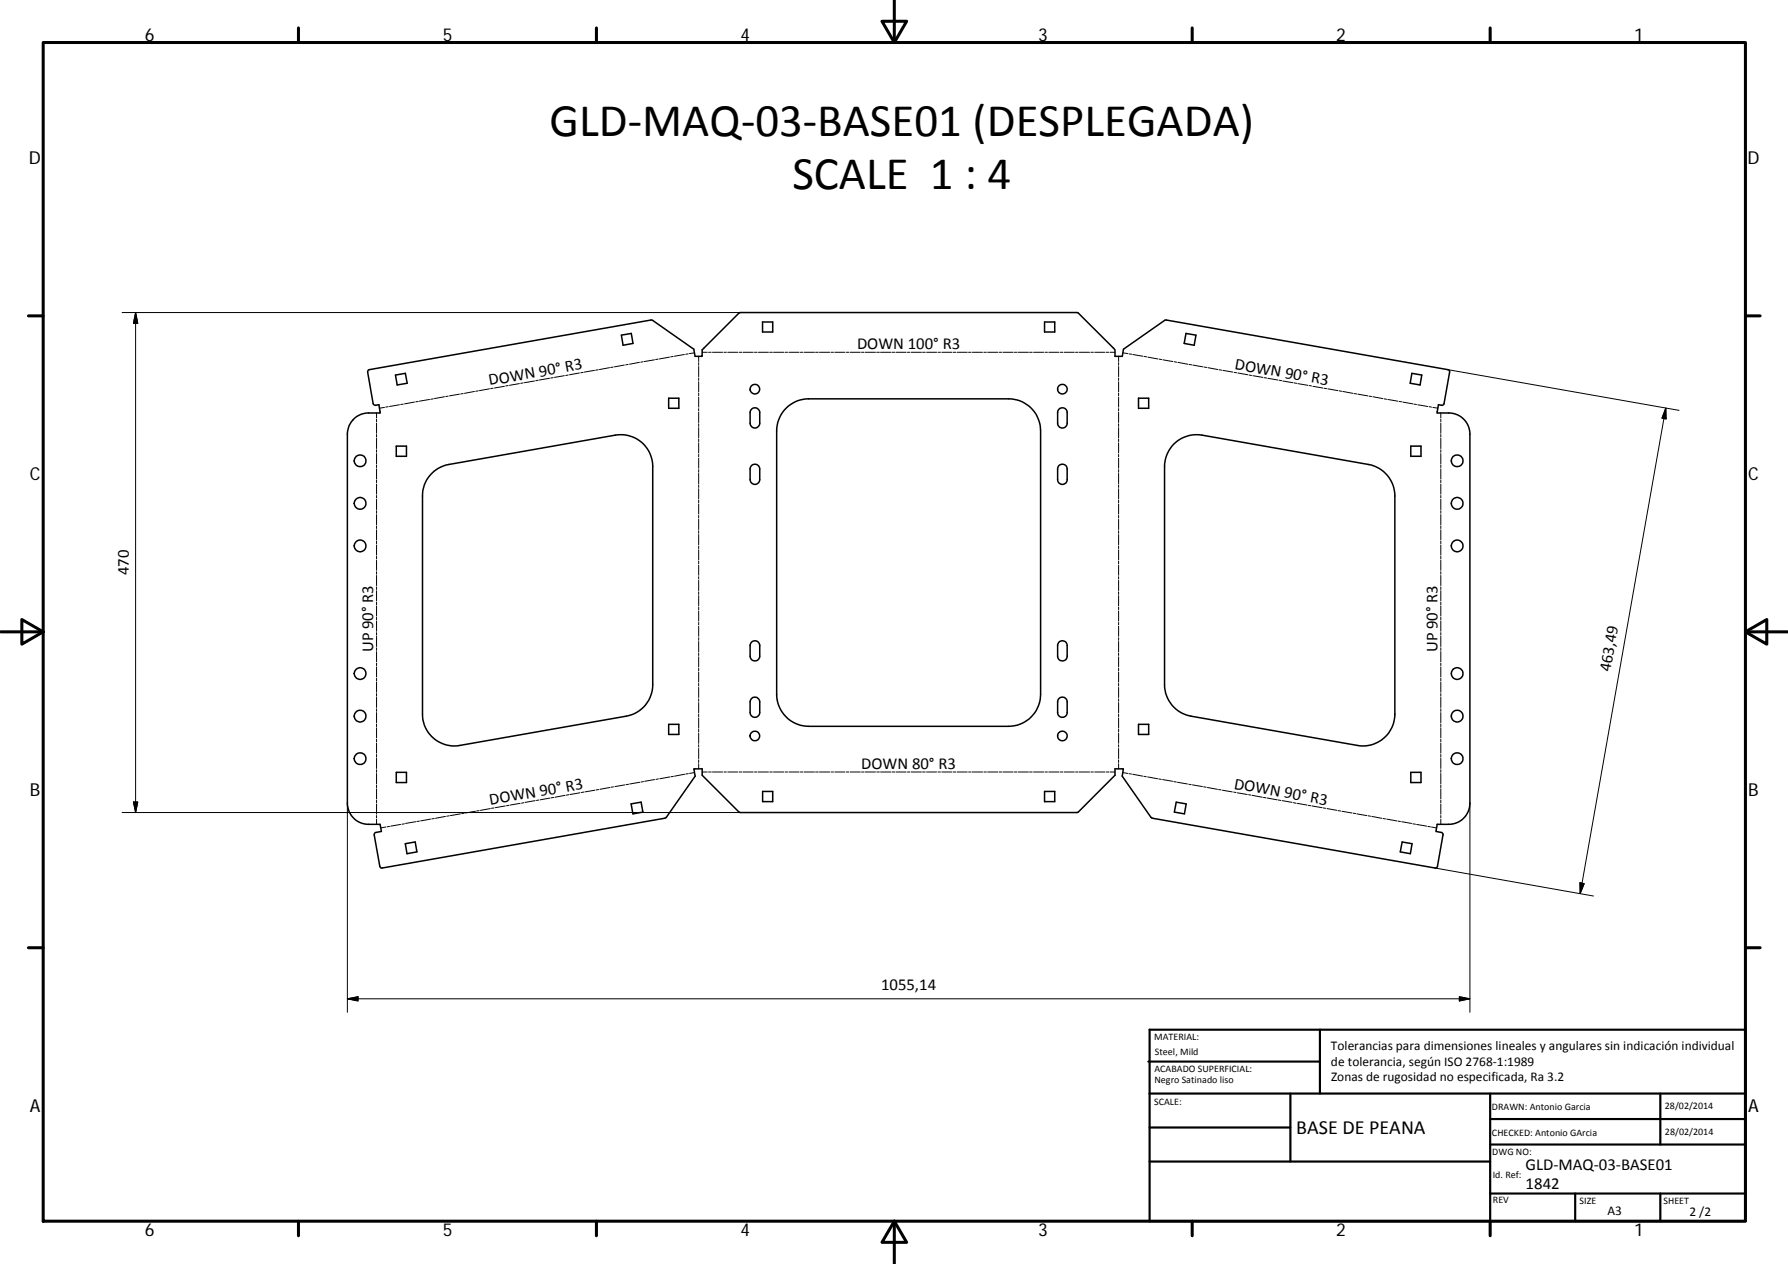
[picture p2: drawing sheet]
<svg xmlns="http://www.w3.org/2000/svg" width="420mm" height="297mm" viewBox="0 0 420 297" stroke-linecap="round" stroke-linejoin="round" font-family="sans-serif">
<g fill="none" stroke="#000" stroke-width=".36">
<path d="M146 78.8l2.3-.4 .4 2.3-2.3 .4zM179.2 75.7h2.4v2.3h-2.4zM245.5 75.7h2.4v2.3h-2.4zM278.7 78.4l2.3 .4-.4 2.3-2.3-.4zM86.5 87l66.5-11.8 .4 .1 9.6 6.8 .3 1.6h1.7v-1.5l8.6-8.6 .4-.2h79.1l.3 .2 8.6 8.6v1.5h1.7l.3-1.6 9.7-6.8 .4-.1 66.3 11.7 .2 .5-1.3 7.4-.4 .4-.9-.1-.3 1.9h2.7a5 5 0 0 1 5 5v86.7a5 5 0 0 1-5 5h-2.7l-.3 1.7 1.4 .3 .3 .3-1.3 7.6-.3 .4h-.3l-66.4-11.7-.3-.2-6.8-9.7 .3-1.7h-.3h-1.7v1.5l-8.6 8.6-.3 .1h-79.1l-.4-.1-8.6-8.6v-1.5h-1.7h-.2l.3 1.7-6.8 9.7-.4 .2-66.4 11.7h-.3l-.3-.4-1.3-7.4 .3-.5 1.4-.3-.3-1.7h-2.7a5 5 0 0 1-5-5v-86.7a5 5 0 0 1 5-5h2.7v-.2l-.3-1.7-.9 .1-.4-.4-1.3-7.4zM92.9 88.1l2.4-.4 .4 2.4-2.4 .4zM157.1 93.6h2.4v2.3h-2.4zM176.7 96.1a1.12 1.12 0 0 1 1.2-.2 1.12 1.12 0 0 1 .6 1v2.6a1.13 1.13 0 0 1-1.1 1.1 1.13 1.13 0 0 1-1.1-1.1v-2.8zM184.7 95.9a7.3 7.3 0 0 1 5.3-2.2h47a7.5 7.5 0 0 1 7.5 7.5v62a7.6 7.6 0 0 1-7.5 7.5h-47a7.6 7.6 0 0 1-7.5-7.5v-62a7.6 7.6 0 0 1 2.2-5.3zM248.9 96.1a1.12 1.12 0 0 1 1.2-.2 1.12 1.12 0 0 1 .7 1v2.6a1.12 1.12 0 0 1-1.2 1.1 1.12 1.12 0 0 1-1.1-1.1v-2.8zM267.5 93.6h2.4v2.3h-2.4zM331.8 87.7l2.3 .4-.4 2.4-2.3-.4z"/>
<path d="M93.1 104.8h2.4v2.4h-2.4zM101.5 111.3l1.5-1.3 1.8-.7 39.8-7a7.5 7.5 0 0 1 8.8 7.3v51.3a7.5 7.5 0 0 1-6.2 7.4l-39.1 6.9a7.5 7.5 0 0 1-8.8-7.4v-51.2a7.2 7.2 0 0 1 2.2-5.3zM176.5 109.5a1.14 1.14 0 0 1 1.3-.3 1.14 1.14 0 0 1 .7 1v2.5a1.13 1.13 0 0 1-1.1 1.1 1.13 1.13 0 0 1-1.1-1.1v-2.5zM248.9 109.3a1.14 1.14 0 0 1 1.2-.1 1.14 1.14 0 0 1 .7 1v2.5a1.12 1.12 0 0 1-1.2 1.1 1.12 1.12 0 0 1-1.1-1.1v-2.7zM275.9 104.3a7.7 7.7 0 0 1 6.6-2l39.1 6.9a7.5 7.5 0 0 1 6.2 7.4v51.2a7.5 7.5 0 0 1-8.8 7.4l-39.1-6.9a7.5 7.5 0 0 1-6.2-7.4v-51.3a7.7 7.7 0 0 1 2.2-5.3zM331.5 104.8h2.4v2.4h-2.4zM176.7 150.8a1.14 1.14 0 0 1 1.2-.1 1.14 1.14 0 0 1 .6 1v2.5a1.13 1.13 0 0 1-1.1 1.1 1.13 1.13 0 0 1-1.1-1.1v-2.8zM248.9 150.8a1.14 1.14 0 0 1 1.2-.1 1.14 1.14 0 0 1 .7 1v2.5a1.12 1.12 0 0 1-1.2 1.1 1.12 1.12 0 0 1-1.1-1.1v-2.8zM157.1 170.2h2.4v2.4h-2.4zM176.7 164.1a1.11 1.11 0 0 1 1.2-.2 1.11 1.11 0 0 1 .6 1v2.5a1.13 1.13 0 0 1-1.1 1.2 1.13 1.13 0 0 1-1.1-1.2v-2.7zM248.9 164.1a1.11 1.11 0 0 1 1.2-.2 1.11 1.11 0 0 1 .7 1v2.5a1.12 1.12 0 0 1-1.2 1.2 1.12 1.12 0 0 1-1.1-1.2v-2.7zM267.5 170.2h2.4v2.4h-2.4z"/>
<path d="M93.1 181.5h2.4v2.4h-2.4zM95.2 198.3l2.4-.4 .4 2.3-2.4 .4zM148.3 188.9l2.4-.4 .4 2.3-2.4 .5zM179.2 186h2.4v2.4h-2.4zM245.5 186h2.4v2.4h-2.4zM276.4 188.5l2.3 .4-.4 2.4-2.3-.5zM329.5 197.9l2.3 .4-.4 2.3-2.4-.4zM331.5 181.5h2.4v2.4h-2.4z"/>
<circle cx="177.4" cy="91.5" r="1.13"/>
<circle cx="249.7" cy="91.5" r="1.13"/>
<circle cx="84.6" cy="108.3" r="1.38"/>
<circle cx="84.6" cy="118.3" r="1.38"/>
<circle cx="342.4" cy="108.3" r="1.37"/>
<circle cx="342.4" cy="118.3" r="1.37"/>
<circle cx="84.6" cy="128.3" r="1.38"/>
<circle cx="342.4" cy="128.3" r="1.37"/>
<circle cx="84.6" cy="158.3" r="1.38"/>
<circle cx="342.4" cy="158.3" r="1.37"/>
<circle cx="84.6" cy="178.3" r="1.38"/>
<circle cx="84.6" cy="168.3" r="1.38"/>
<circle cx="177.4" cy="173" r="1.13"/>
<circle cx="249.6" cy="173" r="1.12"/>
<circle cx="342.4" cy="178.3" r="1.37"/>
<circle cx="342.4" cy="168.3" r="1.37"/>
</g>
<g fill="none" stroke="#000" stroke-width=".23">
<path d="M28.7 73.4h145.3M31.9 73.4l.5 2.6h-1zM31.9 73.4v117.5M88.5 97v1.2M88.5 98.5v.6M88.5 99.4v2.4M90.3 95.7l-1.1 .2M91.2 95.6l-.6 .1M93.9 95.1l-2.4 .4M94.8 95l-.6 .1M97.4 94.5l-2.4 .4M98.3 94.3l-.6 .1"/>
<path d="M100.9 93.9l-2.3 .4M101.8 93.7l-.6 .1M104.4 93.2l-2.3 .5M105.3 93.1l-.6 .1M108 92.6l-2.4 .4M108.8 92.5l-.5 .1M111.5 92l-2.4 .4M112.4 91.8l-.6 .1M115 91.4l-2.3 .4M115.9 91.2l-.6 .1M118.5 90.8l-2.3 .4M119.4 90.6l-.6 .1"/>
<path d="M122.1 90.1l-2.4 .5M122.9 90l-.5 .1M125.6 89.5l-2.4 .4M126.5 89.3l-.6 .2M129.1 88.9l-2.3 .4M130 88.8h-.6M132.6 88.3l-2.3 .4M133.5 88.1l-.6 .1M136.2 87.7l-2.4 .4M137 87.5l-.5 .1M139.7 87l-2.4 .4M140.6 86.9l-.6 .1"/>
<path d="M143.2 86.4l-2.3 .4M144.1 86.3l-.6 .1M146.7 85.8l-2.3 .4M147.6 85.6l-.6 .1M150.3 85.2l-2.4 .4M151.1 85l-.5 .1M153.8 84.6l-2.4 .4M154.7 84.4l-.6 .1M157.3 83.9l-2.4 .4M158.2 83.8l-.6 .1M160.8 83.3l-2.3 .4M161.7 83.2h-.6"/>
<path d="M163.2 82.9l-1.2 .2M164.2 83.7v1.2M164.2 85.2v.6M164.2 86.1v2.4M164.2 88.8v.6M164.2 89.7v2.4M164.2 92.4v.6M164.2 93.3v2.4M164.2 96v.6M164.2 96.9v2.4M164.2 99.6v.6M165 82.8h1.2"/>
<path d="M166.5 82.8h.6M167.4 82.8h2.4M170.1 82.8h.6M171 82.8h2.4M173.7 82.8h.6M174.6 82.8h2.4M177.3 82.8h.6M178.2 82.8h2.4M180.9 82.8h.6M181.8 82.8h2.4M184.5 82.8h.6M185.4 82.8h2.4"/>
<path d="M188.1 82.8h.6M189 82.8h2.4M191.7 82.8h.6M192.6 82.8h2.4M195.3 82.8h.5M196.2 82.8h2.3M198.8 82.8h.7M199.8 82.8h2.4M202.4 82.8h.6M203.3 82.8h2.4M206 82.8h.6M206.9 82.8h2.4"/>
<path d="M209.6 82.8h.6M210.5 82.8h2.4M213.2 82.8h.6M214.1 82.8h2.4M216.8 82.8h.6M217.7 82.8h2.4M220.4 82.8h.6M221.3 82.8h2.4M224 82.8h.6M224.9 82.8h2.4M227.6 82.8h.6M228.5 82.8h2.4"/>
<path d="M231.2 82.8h.6M232.1 82.8h2.4M234.8 82.8h.6M235.7 82.8h2.4M238.4 82.8h.6M239.3 82.8h2.4M241.9 82.8h.7M242.9 82.8h2.3M245.6 82.8h.5M246.5 82.8h2.3M249.1 82.8h.7M250.1 82.8h2.3"/>
<path d="M252.7 82.8h.6M253.6 82.8h2.4M256.3 82.8h.6M257.2 82.8h2.4M259.9 82.8h.6M260.8 82.8h1.2M262.9 83.7v1.2M262.9 85.2v.6M262.9 86.1v2.4M262.9 88.8v.6M262.9 89.7v2.4M262.9 92.4v.6"/>
<path d="M262.9 93.3v2.4M262.9 96v.6M262.9 96.9v2.4M262.9 99.6v.6M263.9 82.9l1.1 .2M265.3 83.2h.6M266.2 83.3l2.4 .4M268.8 83.8l.6 .1M269.7 83.9l2.4 .4M272.4 84.4l.6 .1M273.3 84.6l2.3 .4M275.9 85l.6 .1"/>
<path d="M276.8 85.2l2.3 .4M279.4 85.6l.6 .1M280.3 85.8l2.4 .4M282.9 86.3l.6 .1M283.8 86.4l2.4 .4M286.5 86.9l.6 .1M287.4 87l2.3 .4M290 87.5l.6 .1M290.9 87.7l2.3 .4M293.5 88.1l.6 .1M294.4 88.3l2.3 .4M297 88.8h.6"/>
<path d="M297.9 88.9l2.4 .4M300.6 89.3l.6 .2M301.4 89.5l2.4 .4M304.1 90l.6 .1M305 90.1l2.3 .5M307.6 90.6l.6 .1M308.5 90.8l2.3 .4M311.1 91.2l.6 .1M312 91.4l2.4 .4M314.7 91.8l.6 .1M315.5 92l2.4 .4M318.2 92.5l.6 .1"/>
<path d="M319.1 92.6l2.3 .4M321.7 93.1l.6 .1M322.6 93.2l2.3 .5M325.2 93.7l.6 .1M326.1 93.9l2.4 .4M328.8 94.3l.6 .1M329.6 94.5l2.4 .4M332.3 95l.6 .1M333.2 95.1l2.3 .4M335.8 95.6l.6 .1M336.7 95.7l1.2 .2M338.6 97v1.2"/>
<path d="M338.6 98.5v.6M338.6 99.4v2.4M340.2 86.9l54.4 9.5M391.4 95.9l.1 2.5-1-.1zM391.4 95.9l-20.1 114.1M88.5 102.1v.6M88.5 103v2.4M88.5 105.7v.6M88.5 106.6v2.4M88.5 109.3v.6M88.5 110.2v2.4M88.5 112.8v.7"/>
<path d="M88.5 113.8v2.3M88.5 116.4v.6M88.5 117.3v2.4M164.2 100.5v2.4M164.2 103.2v.6M164.2 104.1v2.4M164.2 106.8v.6M164.2 107.7v2.3M164.2 110.4v.6M164.2 111.3v2.4M164.2 113.9v.7M164.2 114.9v2.3"/>
<path d="M164.2 117.5v.6M164.2 118.4v2.4M262.9 100.5v2.4M262.9 103.2v.6M262.9 104.1v2.4M262.9 106.8v.6M262.9 107.7v2.3M262.9 110.4v.6M262.9 111.3v2.4M262.9 113.9v.7M262.9 114.9v2.3M262.9 117.5v.6"/>
<path d="M262.9 118.4v2.4M338.6 102.1v.6M338.6 103v2.4M338.6 105.7v.6M338.6 106.6v2.4M338.6 109.3v.6M338.6 110.2v2.4M338.6 112.8v.7M338.6 113.8v2.3M338.6 116.4v.6M338.6 117.3v2.4M88.5 120v.6"/>
<path d="M88.5 120.9v2.4M88.5 123.6v.6M88.5 124.5v2.4M88.5 127.2v.6M88.5 128.1v2.4M88.5 130.7v.7M88.5 131.7v2.3M88.5 134.3v.6M88.5 135.2v2.4M88.5 137.9v.6M88.5 138.8v2.4M164.2 121.1v.6"/>
<path d="M164.2 122v2.4M164.2 124.7v.6M164.2 125.6v2.4M164.2 128.3v.6M164.2 129.2v2.4M164.2 131.9v.6M164.2 132.8v2.4M164.2 135.5v.6M164.2 136.4v2.4M164.2 139.1v.6M164.2 140v2.4M262.9 121.1v.6"/>
<path d="M262.9 122v2.4M262.9 124.7v.6M262.9 125.6v2.4M262.9 128.3v.6M262.9 129.2v2.4M262.9 131.9v.6M262.9 132.8v2.4M262.9 135.5v.6M262.9 136.4v2.4M262.9 139.1v.6M262.9 140v2.4M338.6 120v.6"/>
<path d="M338.6 120.9v2.4M338.6 123.6v.6M338.6 124.5v2.4M338.6 127.2v.6M338.6 128.1v2.4M338.6 130.7v.7M338.6 131.7v2.3M338.6 134.3v.6M338.6 135.2v2.4M338.6 137.9v.6M338.6 138.8v2.4M88.5 141.5v.6"/>
<path d="M88.5 142.4v2.4M88.5 145.1v.6M88.5 146v2.4M88.5 148.7v.6M88.5 149.5v2.4M88.5 152.2v.6M88.5 153.1v2.4M88.5 155.8v.6M88.5 156.7v2.4M88.5 159.4v.6M164.2 142.7v.6M164.2 143.6v2.4"/>
<path d="M164.2 146.3v.6M164.2 147.2v2.3M164.2 149.9v.6M164.2 150.7v2.5M164.2 153.4v.7M164.2 154.3v2.4M164.2 157v.6M164.2 157.9v2.4M262.9 142.7v.6M262.9 143.6v2.4M262.9 146.3v.6M262.9 147.2v2.3"/>
<path d="M262.9 149.9v.6M262.9 150.7v2.5M262.9 153.4v.7M262.9 154.3v2.4M262.9 157v.6M262.9 157.9v2.4M338.6 141.5v.6M338.6 142.4v2.4M338.6 145.1v.6M338.6 146v2.4M338.6 148.7v.6M338.6 149.5v2.4"/>
<path d="M338.6 152.2v.6M338.6 153.1v2.4M338.6 155.8v.6M338.6 156.7v2.4M338.6 159.4v.6M88.5 160.3v2.4M88.5 163v.6M88.5 163.9v2.4M88.5 166.6v.6M88.5 167.4v2.4M88.5 170.1v.7M88.5 171v2.4"/>
<path d="M88.5 173.7v.6M88.5 174.6v2.4M88.5 177.3v.6M88.5 178.2v2.4M164.2 160.6v.6M164.2 161.5v2.4M164.2 164.2v.6M164.2 165.1v2.4M164.2 167.8v.6M164.2 168.7v2.4M164.2 171.4v.6M164.2 172.3v2.4"/>
<path d="M164.2 175v.6M164.2 175.9v2.4M164.2 178.6v.6M164.2 179.5v1.2M262.9 160.6v.6M262.9 161.5v2.4M262.9 164.2v.6M262.9 165.1v2.4M262.9 167.8v.6M262.9 168.7v2.4M262.9 171.4v.6M262.9 172.3v2.4"/>
<path d="M262.9 175v.6M262.9 175.9v2.4M262.9 178.6v.6M262.9 179.5v1.2M338.6 160.3v2.4M338.6 163v.6M338.6 163.9v2.4M338.6 166.6v.6M338.6 167.4v2.4M338.6 170.1v.7M338.6 171v2.4M338.6 173.7v.6"/>
<path d="M338.6 174.6v2.4M338.6 177.3v.6M338.6 178.2v2.4M28.7 190.9h145.3M31.4 188.5h1l-.5 2.4zM81.6 188.7v49.2M88.5 180.9v.6M88.5 181.8v2.4M88.5 184.5v.6M88.5 185.4v2.3M88.5 188v.6M88.5 188.9v2.4"/>
<path d="M88.5 191.6v.6M88.5 192.5v1.2M90.6 194.4l-1.1 .2M91.5 194.2l-.6 .1M94.1 193.7l-2.3 .4M95 193.6l-.5 .1M97.7 193.1l-2.4 .4M98.5 193l-.6 .1M101.2 192.5l-2.4 .4M102 192.3l-.5 .1M104.7 191.9l-2.3 .4M105.6 191.7l-.6 .1"/>
<path d="M108.2 191.3l-2.4 .4M109.1 191.1l-.6 .1M111.7 190.6l-2.3 .5M112.6 190.5l-.6 .1M115.2 190l-2.3 .4M116.1 189.9h-.6M118.7 189.4l-2.3 .4M119.6 189.3l-.6 .1M122.2 188.8l-2.3 .4M123.1 188.6l-.6 .1M125.8 188.2l-2.4 .4M126.6 188l-.5 .1"/>
<path d="M129.3 187.5l-2.4 .5M130.1 187.4l-.6 .1M132.8 186.9l-2.4 .4M133.7 186.8l-.6 .1M136.3 186.3l-2.3 .4M137.2 186.1l-.6 .1M139.8 185.7l-2.4 .4M140.7 185.5l-.6 .1M143.3 185.1l-2.3 .4M144.2 184.9l-.6 .1M146.8 184.4l-2.3 .4M147.7 184.3l-.6 .1"/>
<path d="M150.3 183.8l-2.3 .4M151.2 183.7l-.6 .1M153.8 183.2l-2.3 .4M154.7 183l-.6 .2M157.4 182.6l-2.4 .4M158.2 182.4l-.6 .1M160.9 181.9l-2.4 .5M161.7 181.8l-.5 .1M163.2 181.5l-1.2 .3M165 181.4h1.2M166.5 181.4h.6M167.4 181.4h2.4"/>
<path d="M170.1 181.4h.6M171 181.4h2.4M173.7 181.4h.6M174.6 181.4h2.4M177.3 181.4h.6M178.2 181.4h2.4M180.9 181.4h.6M181.8 181.4h2.4M184.5 181.4h.6M185.4 181.4h2.4M188.1 181.4h.6M189 181.4h2.4"/>
<path d="M191.7 181.4h.6M192.6 181.4h2.4M195.3 181.4h.5M196.2 181.4h2.3M198.8 181.4h.7M199.8 181.4h2.4M202.4 181.4h.6M203.3 181.4h2.4M206 181.4h.6M206.9 181.4h2.4M209.6 181.4h.6M210.5 181.4h2.4"/>
<path d="M213.2 181.4h.6M214.1 181.4h2.4M216.8 181.4h.6M217.7 181.4h2.4M220.4 181.4h.6M221.3 181.4h2.4M224 181.4h.6M224.9 181.4h2.4M227.6 181.4h.6M228.5 181.4h2.4M231.2 181.4h.6M232.1 181.4h2.4"/>
<path d="M234.8 181.4h.6M235.7 181.4h2.4M238.4 181.4h.6M239.3 181.4h2.4M241.9 181.4h.7M242.9 181.4h2.3M245.6 181.4h.5M246.5 181.4h2.3M249.1 181.4h.7M250.1 181.4h2.3M252.7 181.4h.6M253.6 181.4h2.4"/>
<path d="M256.3 181.4h.6M257.2 181.4h2.4M259.9 181.4h.6M260.8 181.4h1.2M263.8 181.5l1.2 .3M265.3 181.8l.6 .1M266.2 181.9l2.3 .5M268.8 182.4l.6 .1M269.7 182.6l2.3 .4M272.3 183l.6 .2M273.2 183.2l2.3 .4M275.8 183.7l.6 .1"/>
<path d="M276.7 183.8l2.3 .4M279.3 184.3l.6 .1M280.2 184.4l2.4 .4M282.8 184.9l.6 .1M283.7 185.1l2.4 .4M286.4 185.5l.5 .1M287.2 185.7l2.4 .4M289.9 186.1l.6 .1M290.8 186.3l2.3 .4M293.4 186.8l.6 .1M294.2 186.9l2.4 .4M296.9 187.4l.6 .1"/>
<path d="M297.8 187.5l2.3 .5M300.4 188l.6 .1M301.3 188.2l2.3 .4M303.9 188.6l.6 .1M304.8 188.8l2.3 .4M307.4 189.3l.6 .1M308.3 189.4l2.4 .4M310.9 189.9h.6M311.8 190l2.4 .4M314.4 190.5l.6 .1M315.3 190.6l2.4 .5M318 191.1l.6 .1"/>
<path d="M318.8 191.3l2.4 .4M321.5 191.7l.6 .1M322.4 191.9l2.3 .4M325 192.3l.6 .1M325.9 192.5l2.3 .4M328.5 193l.6 .1M329.4 193.1l2.3 .4M332 193.6l.6 .1M332.9 193.7l2.3 .4M335.5 194.2l.6 .1M336.4 194.4l1.2 .2M338.6 180.9v.6"/>
<path d="M338.6 181.8v2.4M338.6 184.5v.6M338.6 185.4v2.3M338.6 188v.6M338.6 188.9v2.4M338.6 191.6v.6M338.6 192.5v1.2M345.4 188.7v49.2M337.2 204l37.2 6.6M371.3 207.5l1 .1-1 2.4zM81.6 234.7l2.5-.5v1zM81.6 234.7h263.8"/>
<path d="M342.9 234.2l2.5 .5-2.5 .5z"/>
</g>
<g fill="none" stroke="#000" stroke-width=".71">
<path d="M10.1 10h400.1v277h-400.1zM70.1 6.6v3.4M140.2 6.6v3.4M207.3 5h5.8l-2.9 5zM210.2 0v10M280.2 6.6v3.4M350.2 6.6v3.4M6.7 74.2h3.4M410.2 74.2h3.4M.2 148.5h9.9M5.1 145.6l5 2.9-5 2.9zM410.2 148.5l5-2.9v5.8z"/>
<path d="M410.2 148.5h9.9M6.7 222.7h3.4M410.2 222.7h3.4M70.1 287v3.4M140.2 287v3.4M210.2 287l2.9 5h-5.8zM210.2 287v10M280.2 287v3.4M350.2 287v3.4"/>
</g>
<g fill="none" stroke="#000" stroke-width=".51">
<path d="M269.8 249.5h40.4M270.1 257h140.1M270.1 242h140.1v45h-140.1zM303.2 257v16M310.2 242v15M350.2 257v30M390.2 257v12M270.1 273h80.1M270.1 265h33.1M350.2 269h60M350.2 263h60M350.2 280.5h60"/>
<path d="M370.2 280.5v6.5M390.2 280.5v6.5"/>
</g>
<path d="M31.9 73.4l.5 2.6h-1zM391.4 95.9l.1 2.5-1-.1zM31.4 188.5h1l-.5 2.4zM371.3 207.5l1 .1-1 2.4zM81.6 234.7l2.5-.5v1zM342.9 234.2l2.5 .5-2.5 .5z" fill="#000" stroke="#000" stroke-width=".23"/>
<g font-size="11">
<text x="129.1" y="31.9">GLD‐MAQ‐03‐BASE01 (DESPLEGADA)</text>
<text x="186.2" y="44.4">SCALE 1 : 4</text>
</g>
<text font-size="4.7" x="304.6" y="266.5">BASE DE PEANA</text>
<g font-size="4.2">
<text x="34" y="9.6">6</text>
<text x="104" y="9.6">5</text>
<text x="174" y="9.6">4</text>
<text x="244" y="9.6">3</text>
<text x="314" y="9.6">2</text>
<text x="384" y="9.6">1</text>
<text x="6.8" y="38.7">D</text>
<text x="410.6" y="38.7">D</text>
<text x="7" y="112.9">C</text>
<text x="410.8" y="112.9">C</text>
<text x="7" y="187.1">B</text>
<text x="410.8" y="187.1">B</text>
<text x="7" y="261.3">A</text>
<text x="410.8" y="261.3">A</text>
<text x="34" y="290.4">6</text>
<text x="104" y="290.4">5</text>
<text x="174" y="290.4">4</text>
<text x="244" y="290.4">3</text>
<text x="314" y="290.4">2</text>
<text x="384" y="290.4">1</text>
</g>
<g font-size="3.9">
<text x="201.4" y="82">DOWN 100° R3</text>
<text x="290" y="86.7" transform="rotate(10 290 86.7)">DOWN 90° R3</text>
<text x="115.1" y="90.6" transform="rotate(-10 115.1 90.6)">DOWN 90° R3</text>
<text x="30.3" y="135.2" transform="rotate(-90 30.3 135.2)">470</text>
<text x="87.7" y="153.3" transform="rotate(-90 87.7 153.3)">UP 90° R3</text>
<text x="337.8" y="153.3" transform="rotate(-90 337.8 153.3)">UP 90° R3</text>
<text x="378.4" y="158" transform="rotate(-80 378.4 158)">463,49</text>
<text x="202.4" y="180.6">DOWN 80° R3</text>
<text x="289.8" y="185.3" transform="rotate(10 289.8 185.3)">DOWN 90° R3</text>
<text x="115.2" y="189.2" transform="rotate(-10 115.2 189.2)">DOWN 90° R3</text>
<text x="207" y="232.6">1055,14</text>
<text x="358.5" y="274.9">GLD‐MAQ‐03‐BASE01</text>
<text x="358.5" y="279.4">1842</text>
</g>
<g font-size="3.1">
<text x="312.8" y="246.8">Tolerancias para dimensiones lineales y angulares sin indicación individual</text>
<text x="312.8" y="250.4">de tolerancia, según ISO 2768‐1:1989</text>
<text x="312.8" y="254">Zonas de rugosidad no especificada, Ra 3.2</text>
<text x="377.7" y="285.6">A3</text>
<text x="397" y="285.9">2 /2</text>
</g>
<g font-size="2.4">
<text x="271.2" y="244.4">MATERIAL:</text>
<text x="271.3" y="251.9">ACABADO SUPERFICIAL:</text>
<text x="271.4" y="247.9">Steel, Mild</text>
<text x="271.3" y="254.6">Negro Satinado liso</text>
<text x="271.2" y="259.7">SCALE:</text>
<text x="350.6" y="260.9">DRAWN: Antonio Garcia</text>
<text x="391.2" y="260.6">28/02/2014</text>
<text x="350.6" y="267">CHECKED: Antonio GArcia</text>
<text x="391.2" y="266.6">28/02/2014</text>
<text x="350.7" y="271.4">DWG NO:</text>
<text x="350.8" y="276.8">Id. Ref:</text>
<text x="350.8" y="282.8">REV</text>
<text x="371.2" y="282.9">SIZE</text>
<text x="390.9" y="282.9">SHEET</text>
</g>
</svg>
